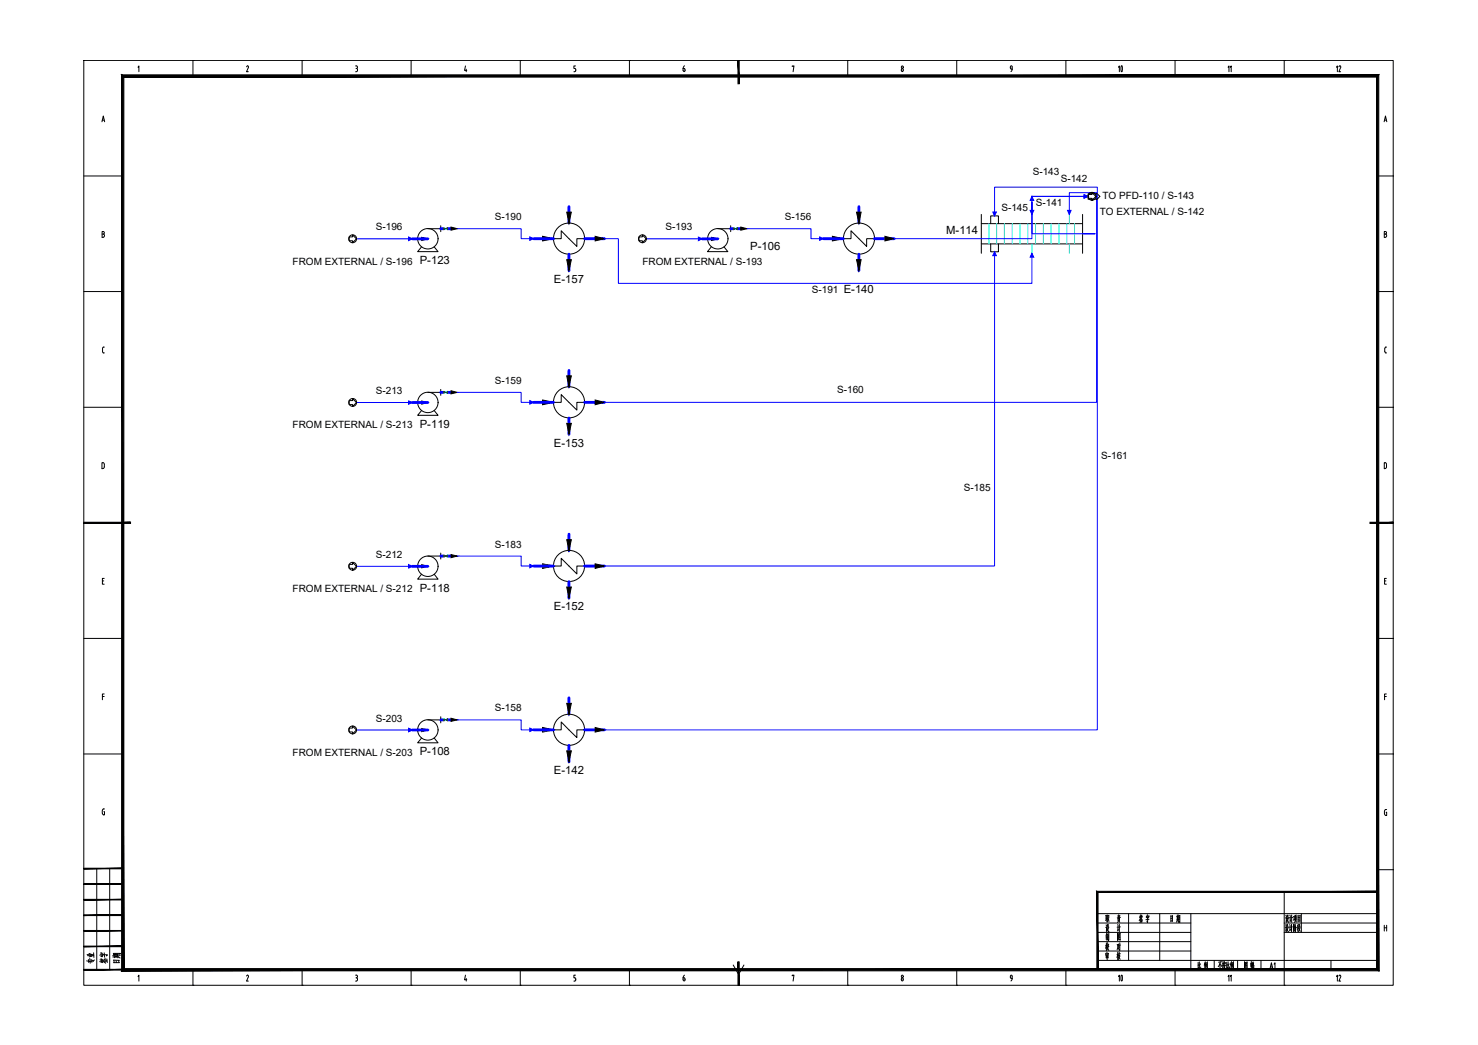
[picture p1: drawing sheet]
<svg xmlns="http://www.w3.org/2000/svg" width="420mm" height="297mm" viewBox="0 0 420 297" stroke-linecap="round" stroke-linejoin="round" font-family="sans-serif">
<g fill="none" stroke="#000" stroke-width=".28">
<path d="M23.8 17.2h372.3v262.9h-372.3zM39.2 19.1l.3-.4v1.7M54.8 17.2h.1M54.8 17.2v4.4M70.4 18.7l.2 .4-.5 1.3h.5M70.4 18.7l-.3 .3M85.9 17.2h.1M85.9 17.2v4.4M101.1 18.7l.5 .2v.4l-.2 .2M101.2 19.5h.1M101.4 19.5l.2 .5M101.6 20l-.2 .3"/>
<path d="M116.9 17.2h.1M116.9 17.2v4.4M132.3 18.7l-.2 1.3h.6M132.5 19.7v.7M147.9 17.2h.1M147.9 17.2v4.4M163.6 18.7h-.5v.8h.5v.5M163.7 20l-.3 .3M178.9 17.2h.1M178.9 17.2v4.4M194.2 20l.3 .3 .3-.3M194.6 18.7l-.4 .7"/>
<path d="M210 17.2h.1M225.2 18.9v-.2h.5l-.2 1.7M241 17.2h.1M241 17.2v4.4M256.2 20l.3 .3 .3-.3M272 17.2h.1M272 17.2v4.4M287.5 19.7h.2M287.7 19.6l-.1-.9a.46 .46 0 0 0-.4 .4 .46 .46 0 0 0 .3 .5M287.8 19.6l-.4 .7M303 17.2h.1M303 17.2v4.4"/>
<path d="M334 17.2h.1M334 17.2v4.4M365.1 17.2h.1M365.1 17.2v4.4M29 34.6l.4-1.6 .3 1.6M29.1 34.1h.5M101.1 20.4h.2M163.1 20.4h.3M194.2 20v-.5l.5 .1v.4M256.2 20l.3-.5 .2 .1v.4M393.5 34.6l.4-1.6 .3 1.6M393.6 34.1h.6"/>
<path d="M23.8 50h11.1M391.7 50h4.4M396.1 50h.1M29 65.8l.6 .2v.4l-.2 .1 .3 .5-.2 .4-.5 .1zM29 66.5h.4M393.5 65.8l.6 .2v.4l-.2 .1 .3 .5-.2 .4-.5 .1zM393.5 66.5h.4M23.8 82.9h11.1M29.7 98.7h-.4l-.1 .4v1l.5 .2M391.7 82.9h4.4M393.6 99.1v.8M393.7 99.9l.1 .4h.4"/>
<path d="M394.2 98.7h-.4l-.1 .4M396.1 82.9h.1M23.8 115.8h11.1M391.7 115.8h4.4M396.1 115.8h.1M29.7 132l-.2-.4-.5-.1v1.7l.6-.3 .1-.9M394.2 132a.47 .47 0 0 0-.7-.5v1.7l.6-.3 .1-.9M396.1 148.6h.1M29.1 165.1h.4M29.6 164.4h-.5v1.7h.5M393.6 165.1h.4M394.1 164.4h-.5v1.7h.5"/>
<path d="M23.8 181.5h11.1M29.1 198h.5M29.6 197.3h-.5v1.6M391.7 181.5h4.4M393.6 198h.5M394.1 197.3h-.5v1.6M396.1 181.5h.1M23.8 214.3h11.1M391.7 214.3h4.4M396.1 214.3h.1M29.1 230.4v.8M29.5 230.7h.2v.9l-.4-.1-.2-.4"/>
<path d="M29.7 229.9l-.4 .1-.2 .4M393.9 230.1h.3M393.9 230.1l-.3 .5v.9l.3 .3M394 230.9h.2v.9h-.3M27.5 246.9v28.7M31.2 246.9v28.7M312 259.7h79.7M320.8 259.7v13.3M326.2 260l.1 .3M329.7 259.7v13.3M338.5 259.7v15.9M365.1 253.5v26.6"/>
<path d="M369.9 259.7v5.3M391.7 247.2h4.4M396.1 247.2h.1M39.2 277.6l.3-.4v1.7M54.8 275.6v4.5M70.1 277.4l.4-.2 .1 .5M70.6 277.8l-.5 1.1h.5M85.9 275.6v4.5M101.1 277.2l.5 .2v.3l-.2 .2M101.1 278.9h.2M101.2 277.9l.3 .1 .1 .5M101.6 278.5l-.2 .3"/>
<path d="M116.9 275.6v4.5M132.3 277.2l-.2 1.3h.6M132.5 278.1v.8M147.9 275.6v4.5M163.1 278.9h.3M163.6 277.2h-.5v.7l.5 .1v.5M163.7 278.5l-.3 .3M178.9 275.6v4.5M194.2 278.5v-.6l.5 .1v.5M194.2 278.5l.3 .3 .3-.3M194.6 277.2l-.4 .7M208.4 274.3l1.6 2.7 1.5-2.7"/>
<path d="M225.2 277.4v-.2h.5l-.2 1.7M241 275.6v4.5M256.2 278.5l.3-.6 .2 .2v.4M256.2 278.5l.3 .3 .3-.3M272 275.6v4.5M287.2 277.5l.3-.3 .3 .3M287.2 277.6v.2M287.7 277.6v.5h-.3l-.2-.3M287.8 278.1l-.4 .7M303 275.6v4.5M312 273h79.7M312 262.4h26.5"/>
<path d="M312 265h26.5M312 267.7h26.5M312 270.3h26.5M324.1 261.6l.1 .3M324.2 260l-.2 .9M324.2 260.5l.1 .3M324.3 261.5v.4M324.3 260.8l.5 .8M324.3 260.7l-.5 1M324.4 260.4l-.3 .1M324.5 261.3l-.4 .1M324.6 260.1l-.2 .6"/>
<path d="M324.6 260.5v.3M324.6 261.5l-.1 .6M324.7 262l-.7 .2M324.8 260.4l-.3 .1M325.9 260.3v.5M326.2 261v1.2l-.2-.3M326.4 260.8h-.4M326.5 260.7l-.3 .4M326.6 260.3l-.1 .5M326.6 260.4l-.7 .1M326.6 261.3l-.9 .1M332.9 260.3v1.7"/>
<path d="M333.2 261l-.3 .1M333.3 261.7l-.4 .1M333.3 260.3l-.4 .2M333.3 260.3v1.6M334 275.6v4.5M334.7 260.1v1.3M334.7 261.6l-.2 .5M334.8 261.6l.1 .3M334.9 260.8h-.2M334.9 261.1h-.2M334.9 260v1.4M335.1 260.4l-.6 .1"/>
<path d="M335.1 261.4l-.6 .1M335.2 260.2l-.2 2M335.4 260.7l-.2 .1M335.4 261.2l-.3 .1M335.4 260.2v2l-.2-.2M335.4 260.3h-.2M340.6 273.5v1.7M340.9 274.9l-.4 .5M340.9 274.2l-.3 .2M340.9 273.4v1.8l.2 .2h.2v-.5M341.3 274l-.4 .6M342.5 273.8v1.7"/>
<path d="M342.6 273.4l-.3 1M342.7 274.4l.1 .3M342.8 273.7l-.2 .9M342.9 274.1l-.2 .1M342.9 274.1l-.2 1.2M343 273.6l-.4 .2M343.1 273.9v1M343.2 273.4v2l-.1-.2M345.2 273v2.6M346.8 273.9v1.5M346.9 273.4l-.6 1.4M347 274.1l.3 .6"/>
<path d="M347.3 273.4l-.9 .1M347.7 273.2v2.2l-.2-.2M347.8 274.3l-.3 .3M347.8 273.9l-.3 .1M347.9 273.6l-.1 .5M348.1 273.9l-.1 .9 .3 .6M348.1 273.3v.3M348.2 274.4l-.4 1.1M348.3 273.7l-.4 .1M348.3 273.6v.4M348.4 274.4l-.6 .1M348.7 273.5v1.7"/>
<path d="M349 274.2l-.3 .1M349.1 273.4v1.8l.2 .1h.2v-.5M349.4 274l-.3 .6M350 273.7v1.7M350.1 273.3l-.4 1M350.1 274.4l.1 .3M350.2 273.7l-.2 .9M350.3 274.1h-.1M350.4 274l-.3 1.3M350.4 273.6l-.3 .1M350.5 273.9v.9M350.6 273.3v2.1l-.1-.3"/>
<path d="M351.8 273v2.6M353.8 275.3h.7M353.8 273.4v2M354.1 274.1l.4 .5M354.1 274.9l.1 .2M354.1 274.6l.1 .2M354.2 273.7l-.3 .6M354.3 273.9l-.2 .1M354.4 273.8l-.5 .9M354.5 273.4v2M354.5 273.5l-.7 .1M355.6 273.8v.9"/>
<path d="M355.7 273.3v2.1M355.8 273.9l-.2 .1M355.9 273.8l-.1 .9v-.1M356 274.4v1M356.1 273.8v.6M356.2 274.5v.8M356.3 273.8h-.2M356.3 273.8v.4l-.2 .1M356.4 274.9h-.4M356.4 275.3l-.4 .1M356.4 273.5h-.4M356.4 274.5h-.4"/>
<path d="M356.4 274.4v1M365.1 262.4h26.6M365.1 265h26.6M365.5 262.8l.1 .4M365.5 260.2l.2 .3M365.6 263.6h-.2M365.6 263.4v1.1M365.7 260.9h-.3M365.7 260.8v1M365.7 264.2l-.2 .5M365.8 261.5l-.2 .5M365.8 262.8l-.1 1"/>
<path d="M365.8 263.9l.5 .9M365.8 262.9l.2-.1 .1 .8h.2M365.9 261.3l.5 .9M365.9 260.1l-.2 1M366.1 260.1v.7l.2 .1M366.1 260.2l-.2 .1M366.1 263.7l-.3 .1M366.2 263.6l-.6 1.2M366.2 261.1h-.4M366.2 261l-.5 1.2M366.6 262.8l.2 .4M366.7 260.1l.1 .4"/>
<path d="M366.7 263.5l-.2 .1M366.7 263.4v1.1M366.8 260.8l-.2 .1M366.8 260.7v1.2M366.8 264.1l-.2 .5M366.9 261.5l-.2 .4M367.1 262.7v2.1M367.2 260.1v2.1M367.4 263.5l-.6 .1M367.5 260.8l-.6 .1M367.7 262.7v2.1M367.9 262.8l-.1 1.4-.1-.3"/>
<path d="M367.9 260.5v.9M367.9 262.9h-.2M368 260.5h-.3M368.1 263.6l-.3 1.2M368.1 261.3l-.4 .3M368.1 260.5v1.1M368.2 262.9l.2 .8h.2M368.2 262.7l-.3 1M368.3 260.8l-.3 1.4M368.3 260.2l-.1 .4M368.3 261.6l.2 .5M368.3 263.5v1.4"/>
<path d="M368.5 260.6l-.4 .1M368.5 260.5v1.1M368.6 260.1l-.5 .2M368.9 262.9v1.8M369 260.2v1.8M369.1 263.6l-.2 .1M369.1 263.3l-.2 .1M369.1 263.9l-.3 .3M369.1 262.8l-.2 .3M369.2 263.9l.4 .8M369.3 262.8l-.1 .9M369.5 262.8v.6l.1 .1"/>
<path d="M369.5 261.2l-.5 .1M369.5 260.8h-.5M369.5 262.9h-.2M369.5 263.8h-.3M369.6 263.7l-.6 1.1M369.6 261.7l-.6 .1M369.6 260.3l-.6 .1M369.6 260.2v1.8M378.4 273v2.6M393.5 263v1.7M393.5 263.7h.7M394.2 263v1.7"/>
<path d="M54.8 280.1h.1M85.9 280.1h.1M116.9 280.1h.1M147.9 280.1h.1M178.9 280.1h.1M210 280.1h.1M241 280.1h.1M272 280.1h.1M303 280.1h.1M334 280.1h.1M365.1 280.1h.1"/>
<circle cx="256.5" cy="19.1" r=".32"/>
<circle cx="256.5" cy="277.5" r=".32"/>
</g>
<g fill="#000" stroke="#000" stroke-width=".28">
<path d="M209.8 17.2l.3 6.6v-6.6zM209.8 17.2l.3 6.6h-.3z"/>
<path d="M34.6 21.3l.6 254v-253.4zM34.6 21.3l.6 254-.6 .7zM35.2 275.3l-.6 .7 356.7-.7zM34.6 276l356.7-.7 .7 .7zM391.3 21.9v253.4l.7 .7zM391.3 21.9l.7-.6v254.7zM35.2 21.9h356.1l.7-.6zM34.6 21.3h357.4l-356.8 .6z"/>
<path d="M23.8 148.4v.4l13.3-.4zM23.8 148.8l13.3-.4v.4z"/>
<path d="M389.5 148.8h6.6v-.4zM389.5 148.4h6.6l-6.6 .4z"/>
<path d="M23.8 255.8h11.1v-.2zM23.8 255.6h11.1l-11.1 .2z"/>
<path d="M23.8 251.4h11.1v-.2zM23.8 251.2h11.1l-11.1 .2z"/>
<path d="M23.8 247h11.1v-.2zM23.8 246.8h11.1l-11.1 .2z"/>
<path d="M312.2 253.7h79.5v-.3zM311.8 253.4h79.9l-79.5 .3zM311.8 253.4l.4 22.2v-21.9zM311.8 253.4l.4 22.2h-.4z"/>
<path d="M23.8 275.7h11.1v-.2zM23.8 275.5h11.1l-11.1 .2z"/>
<path d="M23.8 269.1h11.1v-.2zM23.8 268.9h11.1l-11.1 .2z"/>
<path d="M23.8 264.7h11.1v-.2zM23.8 264.5h11.1l-11.1 .2z"/>
<path d="M23.8 260.3h11.1v-.3zM23.8 260h11.1l-11.1 .3z"/>
<path d="M209.8 273.4v6.7h.3zM209.8 273.4h.3v6.7z"/>
</g>
<g fill="none" stroke="#00f" stroke-width=".8">
<path d="M161.7 58.7v4.7M244.2 58.7v4.7M117.2 67.9h4.4M125.3 65h.9M127.2 65h1M151.7 67.8h5.6M161.7 72.2v4.7M166.2 67.8h5.6M199.6 67.9h4.4M207.7 65h.9M209.6 65h1M234.1 67.8h5.6"/>
<path d="M244.2 72.2v4.7M248.6 67.8h5.6M117.2 114.4h4.4M125.3 111.5h.9M127.2 111.5h1M151.7 114.4h5.6M161.7 105.3v4.6M161.7 118.8v4.6M166.2 114.4h5.6M125.3 158.1h.9M127.2 158.1h1M161.7 151.8v4.7"/>
<path d="M117.2 161h4.4M151.7 160.9h5.6M161.7 165.3v4.7M166.2 160.9h5.6M161.7 198.4v4.6M117.2 207.5h4.4M125.3 204.6h.9M127.2 204.6h1M151.7 207.5h5.6M161.7 211.9v4.6M166.2 207.5h5.6"/>
</g>
<g fill="#000" stroke="#000" stroke-width=".28">
<path d="M119.9 67.5l1.7 .4-1.7 .5zM128.2 64.5l1.8 .5-1.8 .4zM154.2 67.2l3.1 .6-3.1 .7zM161.1 60.3h1.3l-.7 3.1zM161.1 73.8h1.3l-.7 3.1zM169.2 67.2l2.6 .6-2.6 .7zM202.3 67.5l1.7 .4-1.7 .5zM210.6 64.5l1.8 .5-1.8 .4zM236.6 67.2l3.1 .6-3.1 .7zM243.5 60.3h1.3l-.6 3.1zM243.5 73.8h1.3l-.6 3.1zM251.6 67.2l2.6 .6-2.6 .7z"/>
<path d="M119.9 114l1.7 .4-1.7 .5zM128.2 111.1l1.8 .4-1.8 .5zM154.2 113.7l3.1 .7-3.1 .6zM161.1 106.8h1.3l-.7 3.1zM169.2 113.7l2.6 .7-2.6 .6zM161.1 120.3h1.3l-.7 3.1zM128.2 157.6l1.8 .5-1.8 .4zM161.1 153.4h1.3l-.7 3.1zM119.9 160.5l1.7 .5-1.7 .4zM154.2 160.3l3.1 .6-3.1 .7zM161.1 166.9h1.3l-.7 3.1zM169.2 160.3l2.6 .6-2.6 .7z"/>
<path d="M119.9 207.1l1.7 .4-1.7 .5zM128.2 204.2l1.8 .4-1.8 .4zM154.2 206.8l3.1 .7-3.1 .6zM161.1 199.9h1.3l-.7 3.1zM161.1 213.4h1.3l-.7 3.1zM169.2 206.8l2.6 .7-2.6 .6z"/>
</g>
<g fill="none" stroke="#000" stroke-width=".28">
<path d="M119.8 70.2l-1.1 1.3h5.8l-1.1-1.3M121.6 65h3.7M125.3 64.2v1.7M157.3 67.8h2.2v-2.2l4.5 4.4v-2.2h2.2M202.2 70.2l-1.1 1.3h5.8l-1.1-1.3M204 65h3.7M207.7 64.2v1.7M239.7 67.8h2.2v-2.2l4.5 4.4v-2.2h2.2M279 69.3h28.7M279 60.9v11.1M279 63.6h28.7M281.6 63.6v-2.2h2.2v2.2"/>
<path d="M281.6 69.3v2.3h2.2v-2.3M307.7 60.9v11.1M119.8 116.7l-1.1 1.4h5.8l-1.1-1.4M121.6 111.5h3.7M125.3 110.7v1.7M157.3 114.4h2.2v-2.2l4.5 4.4v-2.2h2.2M121.6 158.1h3.7M125.3 157.2v1.7M119.8 163.2l-1.1 1.4h5.8l-1.1-1.4M157.3 160.9h2.2v-2.2l4.5 4.4v-2.2h2.2M119.8 209.8l-1.1 1.3h5.8l-1.1-1.3M121.6 204.6h3.7"/>
<path d="M125.3 203.7v1.8M157.3 207.5h2.2v-2.3l4.5 4.5v-2.2h2.2"/>
<circle cx="121.6" cy="67.9" r="2.9"/>
<circle cx="161.8" cy="67.8" r="4.4"/>
<circle cx="204.1" cy="67.9" r="2.9"/>
<circle cx="244.2" cy="67.8" r="4.4"/>
<circle cx="121.6" cy="114.4" r="2.9"/>
<circle cx="161.8" cy="114.3" r="4.4"/>
<circle cx="121.6" cy="161" r="2.9"/>
<circle cx="161.8" cy="160.9" r="4.4"/>
<circle cx="121.6" cy="207.5" r="2.9"/>
<circle cx="161.8" cy="207.4" r="4.4"/>
</g>
<path d="M126.2 64.7v.6l1-.6v.6zM126.7 65h.1M208.6 64.7v.6l1-.6v.6zM209.1 65h.1M126.2 111.2v.6l1-.6v.6zM126.7 111.5h.1M126.2 157.8v.6l1-.6v.6zM126.7 158.1h.1M126.2 204.3v.6l1-.6v.6zM126.7 204.6h.1" fill="none" stroke="#0f0" stroke-width=".28"/>
<path d="M281.1 63.6v5.7M283.3 63.6v5.7M285.5 63.6v5.7M287.8 63.6v5.7M290 63.6v5.7M292.2 63.6v5.7M294.4 63.6v5.7M296.6 63.6v5.7M298.8 63.6v5.7M301 63.6v5.7M303.3 63.6v5.7M305.5 63.6v5.7" fill="none" stroke="#0ff" stroke-width=".28"/>
<!-- layer: EQUIPMENT -->
<path d="M293.4 60.9v2.7M293.4 69.3v2.7M304 60.9v2.7M304 69.3v2.7" fill="none" stroke="#0ff" stroke-width=".28"/>
<!-- layer: STREAM -->
<g fill="none" stroke="#00f" stroke-width=".28">
<path d="M309.3 55.8h-15.9v10.6h17.9h-3.6M101.3 67.9h15.9M130 65h18.2v2.8h3.5M171.8 67.8h4v12.7h117.6v-8.5M183.7 67.9h15.9M212.4 65h18.1v2.8h3.6M282.7 61.4v-8.2h29.2v154.3h-140.1M282.7 71.6v89.3h-110.9M293.4 60.9v-3.5v10.4h-39.2M304 60.9v-6.1h7.7v59.6h-139.9M101.3 114.4h15.9M130 111.5h18.2v2.9h3.5"/>
<path d="M130 158.1h18.2v2.8h3.5M101.3 161h15.9M101.3 207.5h15.9M130 204.6h18.2v2.9h3.5"/>
</g>
<!-- layer: STREAM_ARROW -->
<g fill="#00f" stroke="#00f" stroke-width=".28">
<path d="M293.4 55.8l.5 1.2h-1.1z"/>
<path d="M308.2 55.4l1.1 .4-1.1 .5z"/>
<path d="M292.8 59.8h1.1l-.5 1.1z"/>
<path d="M233 67.3l1.1 .5-1.1 .5z"/>
<path d="M150.6 207l1.1 .5-1.1 .4z"/>
<path d="M150.6 113.9l1.1 .5-1.1 .5z"/>
<path d="M303.5 59.8h1l-.5 1.1z"/>
<path d="M282.2 60.3h1l-.5 1.1z"/>
<path d="M150.6 160.4l1.1 .5-1.1 .5z"/>
<path d="M282.7 71.6l.5 1.1h-1z"/>
<path d="M150.6 67.3l1.1 .5-1.1 .5z"/>
<path d="M293.4 72l.5 1.1h-1.1z"/>
<path d="M198.5 67.4l1.1 .5-1.1 .5z"/>
<path d="M116.1 67.4l1.1 .5-1.1 .5z"/>
<path d="M116.1 207l1.1 .5-1.1 .5z"/>
<path d="M116.1 160.5l1.1 .5-1.1 .5z"/>
<path d="M116.1 113.9l1.1 .5-1.1 .5z"/>
</g>
<!-- layer: CONNECTOR -->
<g fill="none" stroke="#000" stroke-width=".28">
<path d="M309.3 55.1h2.6l.8 .7-.8 .8h-2.6zM309.4 55.3h1v-.6l1.1 1.1-1.1 1.2v-.6h-1zM99.3 67.3h.9v-.5l1.1 1.1-1.1 1.1v-.6h-.9zM181.6 67.3h1v-.5l1.1 1.1-1.1 1.1v-.6h-1zM99.3 113.9h.9v-.6l1.1 1.1-1.1 1.2v-.6h-.9zM99.3 160.4h.9v-.5l1.1 1.1-1.1 1.1v-.6h-.9zM99.3 207h.9v-.6l1.1 1.1-1.1 1.1v-.5h-.9z"/>
<circle cx="310.4" cy="55.8" r="1.12"/>
<circle cx="100.3" cy="67.9" r="1.12"/>
<circle cx="182.6" cy="67.9" r="1.12"/>
<circle cx="100.3" cy="114.4" r="1.12"/>
<circle cx="100.3" cy="161" r="1.12"/>
<circle cx="100.3" cy="207.5" r="1.12"/>
</g>
<g font-size="6.6">
<text x="315.7" y="22.2">10</text>
<text x="315.7" y="280.8">10</text>
</g>
<g font-size="5.7">
<text x="27.9" y="275.2" transform="rotate(-90 27.9 275.2)">专业</text>
<text x="30.7" y="274.8">日期</text>
</g>
<g font-size="5.3">
<text x="312.9" y="266">设 计</text>
<text x="313.3" y="268.5">制 图</text>
<text x="31.4" y="275.2" transform="rotate(-90 31.4 275.2)">签字</text>
<text x="312.9" y="271.3">校 对</text>
</g>
<g font-size="4.4">
<text x="382.1" y="21.5" transform="rotate(-90 382.1 21.5)">12</text>
<text x="363.4" y="276.6" transform="rotate(-90 363.4 276.6)">A1</text>
<text x="382.1" y="280.1" transform="rotate(-90 382.1 280.1)">12</text>
</g>
<g font-size="4">
<text x="351" y="21.5" transform="rotate(-90 351 21.5)">11</text>
<text x="351" y="280.1" transform="rotate(-90 351 280.1)">11</text>
</g>
<g font-size="3.2">
<text x="213.3" y="71">P-106</text>
<text x="269" y="66.4">M-114</text>
<text x="157.5" y="80.5">E-157</text>
<text x="157.5" y="127">E-153</text>
<text x="157.5" y="173.5">E-152</text>
<text x="157.5" y="220.1">E-142</text>
</g>
<g font-size="2.8">
<text x="293.6" y="49.6">S-143</text>
<text x="301.5" y="51.8">S-142</text>
<text x="294.5" y="58.5">S-141</text>
<text x="313.4" y="56.6">TO PFD-110 / S-143</text>
<text x="106.8" y="65.5">S-196</text>
<text x="140.7" y="62.6">S-190</text>
<text x="189.2" y="65.5">S-193</text>
<text x="223.1" y="62.6">S-156</text>
<text x="284.7" y="60">S-145</text>
<text x="312.6" y="61">TO EXTERNAL / S-142</text>
<text x="83.2" y="75.3">FROM EXTERNAL / S-196 P-123</text>
<text x="182.6" y="75.3">FROM EXTERNAL / S-193</text>
<text x="230.8" y="83.2">S-191 E-140</text>
<text x="106.8" y="112">S-213</text>
<text x="140.7" y="109.1">S-159</text>
<text x="238" y="111.7">S-160</text>
<text x="83.2" y="121.8">FROM EXTERNAL / S-213 P-119</text>
<text x="313" y="130.3">S-161</text>
<text x="274" y="139.5">S-185</text>
<text x="140.7" y="155.6">S-183</text>
<text x="106.8" y="158.5">S-212</text>
<text x="83.2" y="168.3">FROM EXTERNAL / S-212 P-118</text>
<text x="140.7" y="202.2">S-158</text>
<text x="106.8" y="205.1">S-203</text>
<text x="83.2" y="214.9">FROM EXTERNAL / S-203 P-108</text>
</g>
</svg>
